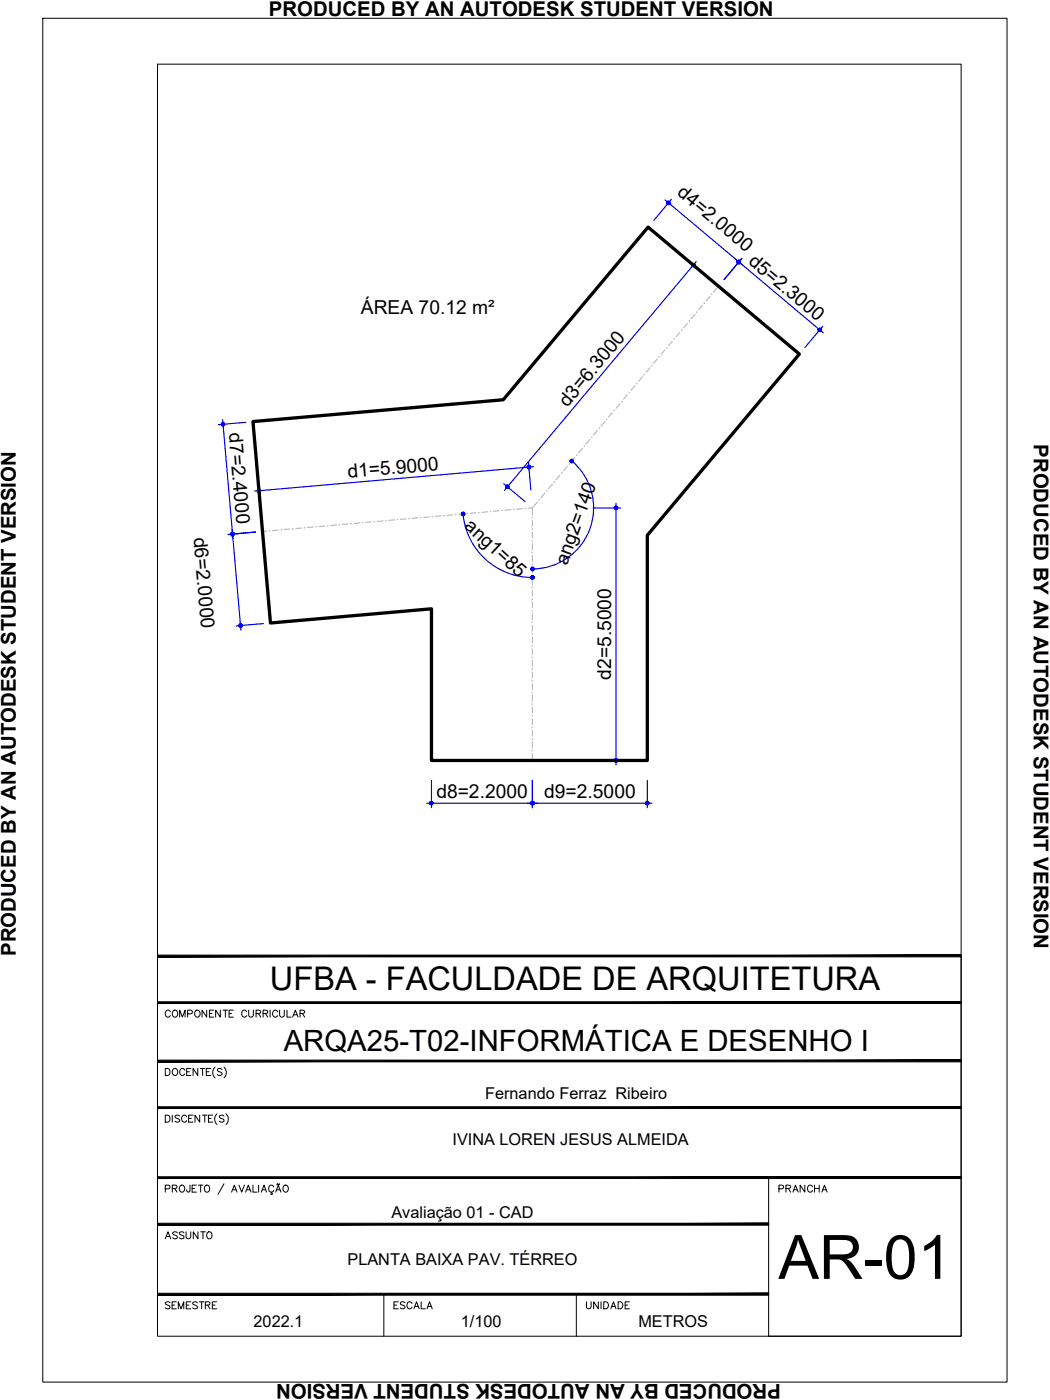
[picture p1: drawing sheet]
<svg xmlns="http://www.w3.org/2000/svg" width="229mm" height="305mm" viewBox="0 0 229 305" stroke-linecap="round" stroke-linejoin="round" font-family="sans-serif">
<!-- layer: ARQ_EIXO CINZA 04 -->
<g fill="none" stroke="#bababa" stroke-width=".25">
<path d="M143.1 78.1l-.8 1M144.7 76.2l-.8 1M146.4 74.3l-.8 .9M148 72.3l-.8 1M149.6 70.4l-.8 1M151.3 68.5l-.8 .9M152.9 66.5l-.8 1M154.6 64.6l-.9 .9M156.4 62.3l-1 1.3M125.1 99.6l-.8 .9M126.8 97.6l-.8 1M128.4 95.7l-.8 .9"/>
<path d="M130 93.7l-.8 1M131.7 91.8l-.8 1M133.3 89.8l-.8 1M135 87.9l-.8 1M136.6 85.9l-.8 1M138.2 84l-.8 1M139.9 82l-.9 1M141.5 80.1l-.8 1M58.1 115.6l-1 .1M60.6 115.4l-1.2 .1M63.1 115.2l-1.3 .1M65.7 115l-1.3 .1"/>
<path d="M68.2 114.7l-1.3 .2M70.7 114.5l-1.2 .1M73.2 114.3l-1.2 .1M75.8 114.1l-1.3 .1M78.3 113.8l-1.3 .2M80.9 113.6l-1.3 .1M83.4 113.4l-1.3 .1M85.9 113.2l-1.3 .1M88.4 113l-1.2 .1M91 112.7l-1.3 .2M93.5 112.5l-1.3 .1M96 112.3l-1.2 .1"/>
<path d="M98.6 112.1l-1.3 .1M101.1 111.8l-1.3 .2M103.6 111.6l-1.2 .2M106.2 111.4l-1.3 .1M108.7 111.2l-1.3 .1M111.2 111l-1.3 .1M113.7 110.7l-1.2 .2M115.9 113.3v1.3M115.9 115.8v1.3M115.9 118.4v1.2M115.9 110.6l-.9 .1M117 109.3l-1.1 1.3v1.4"/>
<path d="M118.6 107.4l-.8 .9M120.3 105.4l-.9 1M121.9 103.5l-.8 .9M123.5 101.5l-.8 1M115.9 120.9v1.3M115.9 123.4v1.3M115.9 126v1.3M115.9 128.5v1.3M115.9 131.1v1.2M115.9 133.6v1.3M115.9 136.1v1.3M115.9 138.7v1.3"/>
<path d="M115.9 141.2v1.3M115.9 143.8v1.2M115.9 146.3v1.3M115.9 148.8v1.3M115.9 151.4v1.3M115.9 153.9v1.3M115.9 156.5v1.2M115.9 159v1.3M115.9 161.5v1.3M115.9 164.1v1.5"/>
</g>
<g fill="#bababa" stroke="#bababa" stroke-width=".22">
<path d="M115.8 163.4h.2z"/>
<path d="M115.8 160.9h.2z"/>
<path d="M115.8 158.4h.2z"/>
<path d="M115.8 155.8h.2z"/>
<path d="M115.8 153.3h.2z"/>
<path d="M115.8 150.7h.2z"/>
<path d="M115.8 148.2h.2z"/>
<path d="M115.8 145.7h.2z"/>
<path d="M115.8 143.1h.2z"/>
<path d="M115.8 140.6h.2z"/>
<path d="M115.9 138v.1z"/>
<path d="M115.9 135.4v.2z"/>
<path d="M115.9 132.9v.2z"/>
<path d="M115.9 130.3v.2z"/>
<path d="M115.9 127.8v.2z"/>
<path d="M115.9 122.7v.2z"/>
<path d="M115.9 120.2v.2z"/>
<path d="M115.9 115.1v.2z"/>
<path d="M115.9 112.6v.1z"/>
<path d="M117.3 108.8h.2z"/>
<path d="M119 106.8h.1z"/>
<path d="M120.6 104.9h.1z"/>
<path d="M122.2 103h.2z"/>
<path d="M127.1 97.2h.2z"/>
<path d="M128.7 95.2h.2z"/>
<path d="M133.6 89.4h.2z"/>
<path d="M136.9 85.4l.2 .1z"/>
<path d="M141.8 79.6h.2z"/>
<path d="M143.4 77.7h.2z"/>
<path d="M145.1 75.7h.1z"/>
<path d="M146.7 73.8h.2z"/>
<path d="M148.3 71.8h.2z"/>
<path d="M151.6 67.9h.2z"/>
<path d="M153.2 66h.2z"/>
<path d="M154.9 64.1h.1z"/>
<path d="M114.3 110.7h.2z"/>
<path d="M111.8 110.8v.2z"/>
<path d="M106.7 111.4h.1z"/>
<path d="M101.7 111.8v.1z"/>
<path d="M96.6 112.3h.1z"/>
<path d="M94.1 112.4v.2z"/>
<path d="M89 112.9h.2z"/>
<path d="M86.5 113v.2z"/>
<path d="M83.9 113.4h.2z"/>
<path d="M78.9 113.8h.1z"/>
<path d="M76.3 114h.2z"/>
<path d="M68.8 114.6l.1 .1z"/>
<path d="M66.3 114.8v.2z"/>
<path d="M61.2 115.4h.1z"/>
<path d="M58.6 115.6h.2z"/>
<circle cx="115.9" cy="125.3" r=".07"/>
<circle cx="115.9" cy="117.7" r=".07"/>
<circle cx="124" cy="101" r=".07"/>
<circle cx="125.6" cy="99.1" r=".07"/>
<circle cx="130.5" cy="93.2" r=".07"/>
<circle cx="132.1" cy="91.3" r=".07"/>
<circle cx="135.4" cy="87.4" r=".07"/>
<circle cx="138.7" cy="83.5" r=".07"/>
<circle cx="140.3" cy="81.6" r=".07"/>
<circle cx="150.1" cy="69.9" r=".07"/>
<circle cx="109.3" cy="111.1" r=".07"/>
<circle cx="104.3" cy="111.6" r=".07"/>
<circle cx="99.2" cy="112" r=".07"/>
<circle cx="91.6" cy="112.7" r=".07"/>
<circle cx="81.5" cy="113.6" r=".07"/>
<circle cx="73.9" cy="114.2" r=".07"/>
<circle cx="71.4" cy="114.5" r=".07"/>
<circle cx="63.8" cy="115.1" r=".07"/>
</g>
<!-- layer: COTA AZUL -->
<g fill="none" stroke="#00f" stroke-width=".25">
<path d="M144.8 43.5l16.8 14.2M146.2 43.4l-3.9 4.6M150.2 57.1l4.6 3.8M151.6 56.9l-41.8 49.9M160.1 56.4l19.1 16.1M161.5 56.3l-3.9 4.6M179.1 71l-3.8 4.6M48.5 91.4l4 45.8M53.5 91.9l-6 .6M55.6 115.8l-5.9 .6M56.3 105.8l.5 6M100.8 111.9a15.2 15.2 0 0 0 15.1 13.8"/>
<path d="M109.7 105.3l4.6 3.9M115.1 100.7l.5 6M116.2 101.6l-60.8 5.3M124.5 100.4a13.3 13.3 0 0 1 3.9 14.7 13.3 13.3 0 0 1-12.5 8.8M129.1 110.6h6M134.1 109.6v56.9M57.4 135.8l-6 .5M92.9 174.9h49M93.9 169.9v6M115.9 169.9v6M129.1 165.6h6M140.9 169.9v6"/>
</g>
<!-- layer: 0 -->
<g fill="#00f" stroke="#00f" stroke-width=".22">
<path d="M56 106.8v.3l.4-.3zM56 107.1l.4-.3-.2 .4zM56.4 106.8l-.2 .4h.2z"/>
<path d="M56.4 106.8v.4l.2-.1zM56.4 106.8l.3 .2-.1 .1zM56.4 106.8l.3 .2 .1-.2z"/>
<path d="M56.4 106.8h.4l-.1-.2zM56.5 106.5l.2 .1-.3 .2zM56.3 106.5l.1 .3 .1-.3z"/>
<path d="M56.2 106.5l.2 .3-.1-.3zM56.2 106.5l.2 .3-.4-.1zM56 106.7v.1h.4z"/>
<path d="M115.1 101.7l.4-.1-.1-.1zM115.3 101.3l.1 .2-.3 .2zM115.1 101.3v.4l.2-.4z"/>
<path d="M114.9 101.4l.2 .3v-.4zM114.9 101.4l.2 .3-.3-.2zM114.8 101.5v.2h.3z"/>
<path d="M114.8 101.7l.1 .2 .2-.2zM114.9 101.9l.2-.2-.1 .3zM115.1 101.7l-.1 .3 .2 .1z"/>
<path d="M115.1 101.7l.1 .4 .2-.1zM115.1 101.7l.4 .2-.1 .1zM115.1 101.7l.4 .2v-.3z"/>
<path d="M133.9 110.2l.2 .4v-.4zM133.8 110.4l.1-.2 .2 .4zM133.8 110.4l-.1 .2h.4z"/>
<path d="M133.7 110.6l.1 .1 .3-.1zM133.8 110.7l.3-.1-.2 .3zM134.1 110.6l-.2 .3 .2 .1z"/>
<path d="M134.1 110.6v.4l.2-.1zM134.1 110.6l.4 .1-.2 .2zM134.1 110.6l.4 .1v-.1z"/>
<path d="M134.1 110.6h.4v-.2zM134.3 110.2l.2 .2-.4 .2zM134.1 110.2v.4l.2-.4z"/>
<path d="M134.1 165.6v.3h.2zM134.1 165.6l.4 .1-.2 .2zM134.1 165.6l.4 .1v-.1z"/>
<path d="M134.1 165.6h.4v-.2zM134.3 165.2l.2 .2-.4 .2zM134.1 165.2v.4l.2-.4z"/>
<path d="M133.9 165.2l.2 .4v-.4zM133.8 165.4l.1-.2 .2 .4zM133.8 165.4l-.1 .2h.4z"/>
<path d="M133.7 165.6l.1 .1 .3-.1zM133.8 165.7l.3-.1-.2 .3zM134.1 165.6l-.2 .3h.2z"/>
<path d="M110.4 106l-.2 .3h.2zM110.4 106l.2 .3h-.2zM110.4 106l.2 .3 .1-.1z"/>
<path d="M110.4 106l.3 .2 .1-.2zM110.4 106l.4-.2v.2zM110.7 105.7l-.3 .3 .4-.2z"/>
<path d="M110.5 105.6l-.1 .4 .3-.3zM110.3 105.6h.2l-.1 .4zM110.2 105.7l.2 .3-.1-.4z"/>
<path d="M110.2 105.7l-.1 .2 .3 .1zM110.1 105.9l.3 .1-.3 .1zM110.1 106.1l.1 .2 .2-.3z"/>
<path d="M151 57.4v.3l.2-.3zM150.8 57.4h.2v.3zM150.7 57.5l.3 .2-.2-.3z"/>
<path d="M150.7 57.5l-.1 .2h.4zM150.6 57.7h.4l-.4 .2zM150.6 57.9l.1 .1 .3-.3z"/>
<path d="M151 57.7l-.3 .3 .2 .1zM151 57.7l.1 .4h-.2zM151 57.7l.1 .4 .2-.1z"/>
<path d="M151 57.7l.3 .3v-.2zM151 57.7l.3-.1v.2zM151.2 57.4l-.2 .3 .3-.1z"/>
<path d="M145.2 43.9v.2l.3 .1zM145.2 44.1l.3 .1-.3 .1zM145.2 44.3l.1 .2 .2-.3z"/>
<path d="M145.3 44.5h.2v-.3zM145.5 44.2l.2 .3h-.2zM145.5 44.2l.2 .3 .1-.1z"/>
<path d="M145.5 44.2l.3 .2 .1-.2zM145.5 44.2l.4-.1v.1zM145.8 43.9l-.3 .3 .4-.1z"/>
<path d="M145.6 43.8l-.1 .4 .3-.3zM145.4 43.8h.2l-.1 .4zM145.2 43.9l.3 .3-.1-.4z"/>
<path d="M160.9 57l.2 .3 .1-.2zM160.9 57l.3-.1v.2zM161.1 56.7l-.2 .3 .3-.1z"/>
<path d="M160.9 56.7v.3l.2-.3zM160.7 56.7h.2v.3zM160.6 56.8l.3 .2-.2-.3z"/>
<path d="M160.6 56.8l-.1 .2h.4zM160.5 57h.4l-.4 .2zM160.5 57.2l.1 .1 .3-.3z"/>
<path d="M160.9 57l-.3 .3 .2 .1zM160.9 57l.1 .4h-.2zM160.9 57l.1 .4 .1-.1z"/>
<path d="M160.6 56.8l-.1 .2h.4zM160.5 57h.4l-.4 .2zM160.5 57.2l.1 .1 .3-.3z"/>
<path d="M160.9 57l-.3 .3 .2 .1zM160.9 57l.1 .4h-.2zM160.9 57l.1 .4 .1-.1z"/>
<path d="M160.9 57l.2 .3 .1-.2zM160.9 57l.3-.1v.2zM161.1 56.7l-.2 .3 .3-.1z"/>
<path d="M160.9 56.7v.3l.2-.3zM160.7 56.7h.2v.3zM160.6 56.8l.3 .2-.2-.3z"/>
<path d="M178.5 71.8l.3 .3 .1-.2zM178.5 71.8l.3-.1 .1 .2zM178.5 71.8l.3-.1-.1-.2z"/>
<path d="M178.5 71.5v.3l.2-.3zM178.4 71.5h.1v.3zM178.2 71.6l.3 .2-.1-.3z"/>
<path d="M178.2 71.6l-.1 .2h.4zM178.1 71.8h.4l-.4 .1zM178.1 71.9l.1 .2 .3-.3z"/>
<path d="M178.5 71.8l-.3 .3 .2 .1zM178.5 71.8l.1 .4h-.2zM178.5 71.8l.1 .4 .2-.1z"/>
<path d="M50.4 116l.2 .3v-.4zM50.4 116l.2 .3-.3-.2zM50.3 116.1l-.1 .2h.4z"/>
<path d="M50.2 116.3l.1 .2 .3-.2zM50.3 116.5l.3-.2-.1 .3zM50.6 116.3l-.1 .3h.2z"/>
<path d="M50.6 116.3l.1 .3h.1zM50.6 116.3l.4 .1-.2 .2zM50.6 116.3l.4 .1v-.2z"/>
<path d="M50.6 116.3l.4-.1-.1-.1zM50.8 116l.1 .1-.3 .2zM50.6 115.9v.4l.2-.3z"/>
<path d="M52.4 136.2v.4l.2-.1zM52.4 136.2l.3 .2-.1 .1zM52.4 136.2l.3 .2v-.3z"/>
<path d="M52.4 136.2l.3-.1v-.1zM52.5 135.8l.2 .2-.3 .2zM52.4 135.8v.4l.1-.4z"/>
<path d="M52.2 135.9l.2 .3v-.4zM52.2 135.9l.2 .3-.4-.1zM52 136.1v.1h.4z"/>
<path d="M52 136.2l.1 .2 .3-.2zM52.1 136.4l.3-.2-.2 .3zM52.4 136.2l-.2 .3 .2 .1z"/>
<path d="M50.6 116.3l.1 .3h.1zM50.6 116.3l.4 .1-.2 .2zM50.6 116.3l.4 .1v-.2z"/>
<path d="M50.6 116.3l.4-.1-.1-.1zM50.8 116l.1 .1-.3 .2zM50.6 115.9v.4l.2-.3z"/>
<path d="M50.4 116l.2 .3v-.4zM50.4 116l.2 .3-.3-.2zM50.3 116.1l-.1 .2h.4z"/>
<path d="M50.2 116.3l.1 .2 .3-.2zM50.3 116.5l.3-.2-.1 .3zM50.6 116.3l-.1 .3h.2z"/>
<path d="M48.3 92.1l.3 .3-.1-.4zM48.3 92.1l.3 .3-.4-.2zM48.2 92.2v.2h.4z"/>
<path d="M48.2 92.4v.2l.4-.2zM48.2 92.6l.4-.2-.2 .3zM48.6 92.4l-.2 .3 .2 .1z"/>
<path d="M48.6 92.4v.4l.2-.1zM48.6 92.4l.3 .1-.1 .2zM48.6 92.4l.3 .1v-.2z"/>
<path d="M48.6 92.4l.3-.1v-.1zM48.7 92l.2 .2-.3 .2zM48.5 92l.1 .4 .1-.4z"/>
<path d="M115.9 174.9h.4l-.1-.2zM116.1 174.5l.1 .2-.3 .2zM115.9 174.5v.4l.2-.4z"/>
<path d="M115.7 174.5l.2 .4v-.4zM115.7 174.5l.2 .4-.3-.2zM115.6 174.7v.2h.3z"/>
<path d="M115.6 174.9v.1l.3-.1zM115.6 175l.3-.1-.2 .3zM115.9 174.9l-.2 .3 .2 .1z"/>
<path d="M115.9 174.9v.4l.2-.1zM115.9 174.9l.3 .1-.1 .2zM115.9 174.9l.3 .1 .1-.1z"/>
<path d="M93.6 174.9v.1l.3-.1zM93.6 175l.3-.1-.2 .3zM93.9 174.9l-.2 .3 .2 .1z"/>
<path d="M93.9 174.9v.4l.2-.1zM93.9 174.9l.3 .1-.1 .2zM93.9 174.9l.3 .1 .1-.1z"/>
<path d="M93.9 174.9h.4l-.1-.2zM94.1 174.5l.1 .2-.3 .2zM93.9 174.5v.4l.2-.4z"/>
<path d="M93.7 174.5l.2 .4v-.4zM93.7 174.5l.2 .4-.3-.2zM93.6 174.7v.2h.3z"/>
<path d="M140.9 174.9h.4v-.2zM141.1 174.5l.2 .2-.4 .2zM140.9 174.5v.4l.2-.4z"/>
<path d="M140.8 174.5l.1 .4v-.4zM140.6 174.7l.2-.2 .1 .4zM140.6 174.7l-.1 .2h.4z"/>
<path d="M140.5 174.9l.1 .1 .3-.1zM140.6 175l.3-.1-.1 .3zM140.9 174.9l-.1 .3 .1 .1z"/>
<path d="M140.9 174.9v.4l.2-.1zM140.9 174.9l.4 .1-.2 .2zM140.9 174.9l.4 .1v-.1z"/>
<path d="M115.6 174.9v.1l.3-.1zM115.6 175l.3-.1-.2 .3zM115.9 174.9l-.2 .3 .2 .1z"/>
<path d="M115.9 174.9v.4l.2-.1zM115.9 174.9l.3 .1-.1 .2zM115.9 174.9l.3 .1 .1-.1z"/>
<path d="M115.9 174.9h.4l-.1-.2zM116.1 174.5l.1 .2-.3 .2zM115.9 174.5v.4l.2-.4z"/>
<path d="M115.7 174.5l.2 .4v-.4zM115.7 174.5l.2 .4-.3-.2zM115.6 174.7v.2h.3z"/>
<path d="M100.6 111.6l.2 .3v-.4zM100.6 111.6l.2 .3-.3-.2zM100.5 111.7v.2h.3z"/>
<path d="M100.5 111.9v.2l.3-.2zM100.5 112.1l.3-.2-.1 .3zM100.8 111.9l-.1 .3 .2 .1z"/>
<path d="M100.8 111.9l.1 .4 .1-.1zM100.8 111.9l.4 .2-.2 .1zM100.8 111.9l.4 .2v-.3z"/>
<path d="M100.8 111.9l.4-.1-.1-.1zM101 111.5l.1 .2-.3 .2zM100.8 111.5v.4l.2-.4z"/>
<path d="M115.9 125.7h.4l-.1-.2zM116.1 125.4l.1 .1-.3 .2zM115.9 125.3v.4l.2-.3z"/>
<path d="M115.7 125.4l.2 .3v-.4zM115.7 125.4l.2 .3-.3-.2zM115.6 125.5v.2h.3z"/>
<path d="M115.6 125.7v.2l.3-.2zM115.6 125.9l.3-.2-.2 .3zM115.9 125.7l-.2 .3 .2 .1z"/>
<path d="M115.9 125.7v.4l.2-.1zM115.9 125.7l.3 .2-.1 .1zM115.9 125.7l.3 .2 .1-.2z"/>
<path d="M115.6 123.9v.1l.3-.1zM115.6 124l.3-.1-.2 .3zM115.9 123.9l-.2 .3h.2z"/>
<path d="M115.9 123.9v.3h.2zM115.9 123.9l.3 .1-.1 .2zM115.9 123.9l.3 .1 .1-.1z"/>
<path d="M115.9 123.9h.4l-.1-.2zM116.1 123.5l.1 .2-.3 .2zM115.9 123.5v.4l.2-.4z"/>
<path d="M115.7 123.5l.2 .4v-.4zM115.7 123.5l.2 .4-.3-.2zM115.6 123.7v.2h.3z"/>
<path d="M124.2 100.1l-.1 .2 .4 .1zM124.1 100.3l.4 .1-.4 .1zM124.1 100.5l.1 .2 .3-.3z"/>
<path d="M124.5 100.4l-.3 .3 .2 .1zM124.5 100.4l.1 .3-.2 .1zM124.5 100.4l.1 .3 .2-.1z"/>
<path d="M124.5 100.4l.3 .2v-.1zM124.5 100.4l.3-.2v.3zM124.7 100.1l-.2 .3 .3-.2z"/>
<path d="M124.5 100v.4l.2-.3zM124.4 100h.1v.4zM124.2 100.1l.3 .3-.1-.4z"/>
</g>
<path d="M55.1 91.8l54.5-4.8 31.5-37.6 32.9 27.7-33.1 39.4v49.1h-47v-33.1l-35 3.1z" fill="none" stroke="#000" stroke-width=".72"/>
<!-- layer: MRG_EXTERNA -->
<path d="M9.3 4h209.9v296.9h-209.9z" fill="none" stroke="#000" stroke-width=".22"/>
<!-- layer: MRG_INTERNA -->
<path d="M34.3 14h175v276.9h-175z" fill="none" stroke="#000" stroke-width=".22"/>
<!-- layer: SIMB_01 -->
<g fill="#000" stroke="#000" stroke-width=".22">
<path d="M34.3 218.1v.4l175-.4zM34.3 218.5l175-.4v.4z"/>
<path d="M34.3 207.9v.4l175-.4zM34.3 208.3l175-.4v.4z"/>
<path d="M34.3 230.8v.4l175-.4zM34.3 231.2l175-.4v.4z"/>
<path d="M34.3 256.2v.4l175-.4zM34.3 256.6l175-.4v.4z"/>
<path d="M34.3 241v.3l175-.3zM34.3 241.3l175-.3v.3z"/>
<path d="M34.3 266.3v.4l133-.4zM34.3 266.7l133-.4v.4z"/>
<path d="M34.3 282h133v-.4zM34.3 281.6h133l-133 .4z"/>
</g>
<g fill="none" stroke="#000" stroke-width=".22">
<path d="M45 219.9v1.5l-1-1.5v1.5M46.5 219.9h-.9v1.5h.9M48 219.9v1.5l-1.1-1.5v1.5M48.6 219.9h1M49.1 219.9v1.5M50.8 219.9h-.9v1.5h.9M54.1 219.9v1.1l.5 .4h.3l.3-.4v-1.1M58.8 219.9v1.5M60.9 219.9v1.1l.4 .4 .5-.2 .1-1.3M62.5 219.9v1.5h.9M209.3 208.1v82.8h-42v-34.5M36 232.6h.5a.82 .82 0 0 1 .5 .8 .82 .82 0 0 1-.5 .7h-.5z"/>
<path d="M37.1 220.3a.56 .56 0 0 0-.7-.4 .56 .56 0 0 0-.4 .6 .63 .63 0 0 0 .2 .8 .63 .63 0 0 0 .9-.2M37.7 220.1a.72 .72 0 0 1 1 .2 .72 .72 0 0 1-.3 1.1 .72 .72 0 0 1-.9-.4 .72 .72 0 0 1 .2-.9zM37.7 232.8a.72 .72 0 0 1 1 .2 .72 .72 0 0 1-.3 1.1 .72 .72 0 0 1-.9-.4 .72 .72 0 0 1 .2-.9zM39.1 221.4v-1.5l.6 1.5 .6-1.5v1.5M40.2 233a.56 .56 0 0 0-.6-.4 .56 .56 0 0 0-.5 .6 .63 .63 0 0 0 .3 .8 .63 .63 0 0 0 .8-.2M40.6 233.3h.6M40.9 220.7l.9-.1v-.5l-.3-.2h-.6v1.5M41.6 232.6h-1v1.5h1M42.7 220a.71 .71 0 0 1 .9 .7 .71 .71 0 0 1-.9 .7l-.3-.5v-.4zM43.1 232.6v1.5l-1.1-1.5v1.5M43.6 232.6h1M44.1 232.6v1.5"/>
<path d="M44.9 233.3h.6M45.6 220.6h.5M45.9 232.6h-1v1.5h1M46.8 232.3a1.57 1.57 0 0 0 0 2.4M48.3 232.8l-.3-.2-.7 .2 .2 .4 .5 .2 .3 .3v.2l-.3 .2-.7-.2M48.8 232.3a1.57 1.57 0 0 1 0 2.4M49.9 220.6h.5M53.7 220.3a.56 .56 0 0 0-.6-.4 .56 .56 0 0 0-.5 .6 .63 .63 0 0 0 .3 .8 .63 .63 0 0 0 .8-.2M55.8 220.6h.8l.2-.4-.4-.3h-.6v1.5M56.3 220.6l.5 .8M57.3 220.6h.8l.2-.4-.4-.3h-.6v1.5M57.8 220.6l.5 .8"/>
<path d="M60.5 220.3a.56 .56 0 0 0-.7-.4 .56 .56 0 0 0-.4 .6 .63 .63 0 0 0 .2 .8 .63 .63 0 0 0 .9-.2M63.7 221.4l.6-1.5 .6 1.5M63.9 220.9h.7M65.3 220.6h.9l.1-.4-.3-.3h-.7v1.5M65.8 220.6l.5 .8M36 242.8h.5a.82 .82 0 0 1 .5 .7 .82 .82 0 0 1-.5 .8h-.5zM36 258.8l.9-.1 .1-.6-1-.1v1.5M37.5 258.7l1-.1v-.5l-1-.1v1.5M37.5 242.8v1.5M38 258.7l.5 .8M39.1 243l-.3-.2-.7 .2 .2 .4 .7 .3 .1 .2v.2l-.3 .2-.7-.2M39.2 258.2a.72 .72 0 0 1 1 .2 .72 .72 0 0 1-.3 1.1 .72 .72 0 0 1-.9-.4 .72 .72 0 0 1 .2-.9z"/>
<path d="M40.6 243.2a.56 .56 0 0 0-.6-.4 .56 .56 0 0 0-.5 .6 .63 .63 0 0 0 .3 .8 .63 .63 0 0 0 .8-.2M41.1 243.5h.6M41.4 258l-.1 1.4-.4 .1-.2-.1-.1-.4M41.8 258.7h.6M42 242.8h-.9v1.5h.9M42.8 258h-1v1.5h1M43.2 258h1M43.5 242.8v1.5l-1-1.5v1.5M43.7 258v1.5M44.1 242.8h1M44.6 242.8v1.5M44.6 258.2a.63 .63 0 0 1 .8-.1 .63 .63 0 0 1 .2 .9 .57 .57 0 0 1-.5 .6 .57 .57 0 0 1-.6-.6z"/>
<path d="M45.4 243.5h.5M46.3 242.8h-.9v1.5h.9M47.2 242.5a1.57 1.57 0 0 0 0 2.3M48.8 243l-.4-.2-.6 .2 .1 .4 .7 .3 .2 .2v.2l-.4 .2-.6-.2M48.8 257.7l-1.3 2.4M49.2 242.5a1.57 1.57 0 0 1 0 2.3M50.4 259.5l.6-1.5 .6 1.5M50.7 259h.7M52 258l.6 1.5 .6-1.5M53.5 259.5l.6-1.5 .6 1.5M53.7 259h.7M55.1 258v1.5h.9"/>
<path d="M56.3 258v1.5M56.9 259.5l.6-1.5 .5 1.5M57.1 259h.7M59.1 259.5v.3l.2 .2h-.4M59.6 258.4a.6 .6 0 0 0-.9-.3 .6 .6 0 0 0-.2 .9 .54 .54 0 0 0 .4 .5 .54 .54 0 0 0 .7-.3M60 259.5l.6-1.5 .6 1.5M60.2 259h.8M60.3 257.8l-.1 .1M60.3 257.8h.2M60.5 257.8l.1 .1M60.6 257.9h.2M60.9 257.7l-.1 .2"/>
<path d="M61.8 258.2a.72 .72 0 0 1 1 .2 .72 .72 0 0 1-.3 1.1 .72 .72 0 0 1-.9-.4 .72 .72 0 0 1 .2-.9zM83.6 281.8v9.1M125.5 281.8v9.1"/>
</g>
<text font-size="13.3" x="169.5" y="278.4">AR-01</text>
<text font-size="7.1" x="58.8" y="215.6">UFBA - FACULDADE DE ARQUITETURA</text>
<text font-size="6.4" x="61.8" y="228.9">ARQA25-T02-INFORMÁTICA E DESENHO I</text>
<g font-size="4.4">
<text x="58.5" y="3.6">PRODUCED BY AN AUTODESK STUDENT VERSION</text>
<text x="225.1" y="96.7" transform="rotate(90 225.1 96.7)">PRODUCED BY AN AUTODESK STUDENT VERSION</text>
<text x="3.5" y="208.2" transform="rotate(-90 3.5 208.2)">PRODUCED BY AN AUTODESK STUDENT VERSION</text>
<text x="168.3" y="260.7">PRANCHA</text>
<text x="34.9" y="270.9">ASSUNTO</text>
<text x="34.9" y="286.1">SEMESTRE</text>
<text x="84.7" y="286.1">ESCALA</text>
<text x="126.3" y="286.1">UNIDADE</text>
<text x="170" y="301.3" transform="rotate(-180 170 301.3)">PRODUCED BY AN AUTODESK STUDENT VERSION</text>
</g>
<g font-size="4.2">
<text x="147.2" y="42.2" transform="rotate(40 147.2 42.2)">d4=2.0000</text>
<text x="162.7" y="57.2" transform="rotate(40 162.7 57.2)">d5=2.3000</text>
<text x="78.6" y="68.4">ÁREA 70.12 m²</text>
<text x="123.5" y="88.8" transform="rotate(-50 123.5 88.8)">d3=6.3000</text>
<text x="49.8" y="94.3" transform="rotate(85 49.8 94.3)">d7=2.4000</text>
<text x="75.8" y="104.1" transform="rotate(-5 75.8 104.1)">d1=5.9000</text>
<text x="42.1" y="117.1" transform="rotate(85 42.1 117.1)">d6=2.0000</text>
<text x="100.9" y="114.8" transform="rotate(43 100.9 114.8)">ang1=85</text>
<text x="123.4" y="123.3" transform="rotate(-70 123.4 123.3)">ang2=140</text>
<text x="133.1" y="148" transform="rotate(-90 133.1 148)">d2=5.5000</text>
<text x="95" y="173.8">d8=2.2000</text>
<text x="118.5" y="173.8">d9=2.5000</text>
</g>
<g font-size="3.5">
<text x="105.6" y="239.3">Fernando Ferraz Ribeiro</text>
<text x="98.5" y="249.3">IVINA LOREN JESUS ALMEIDA</text>
<text x="85.2" y="265.2">Avaliação 01 - CAD</text>
<text x="75.6" y="275.4">PLANTA BAIXA PAV. TÉRREO</text>
<text x="55.2" y="289">2022.1</text>
<text x="100.3" y="289">1/100</text>
<text x="139" y="289">METROS</text>
</g>
</svg>
